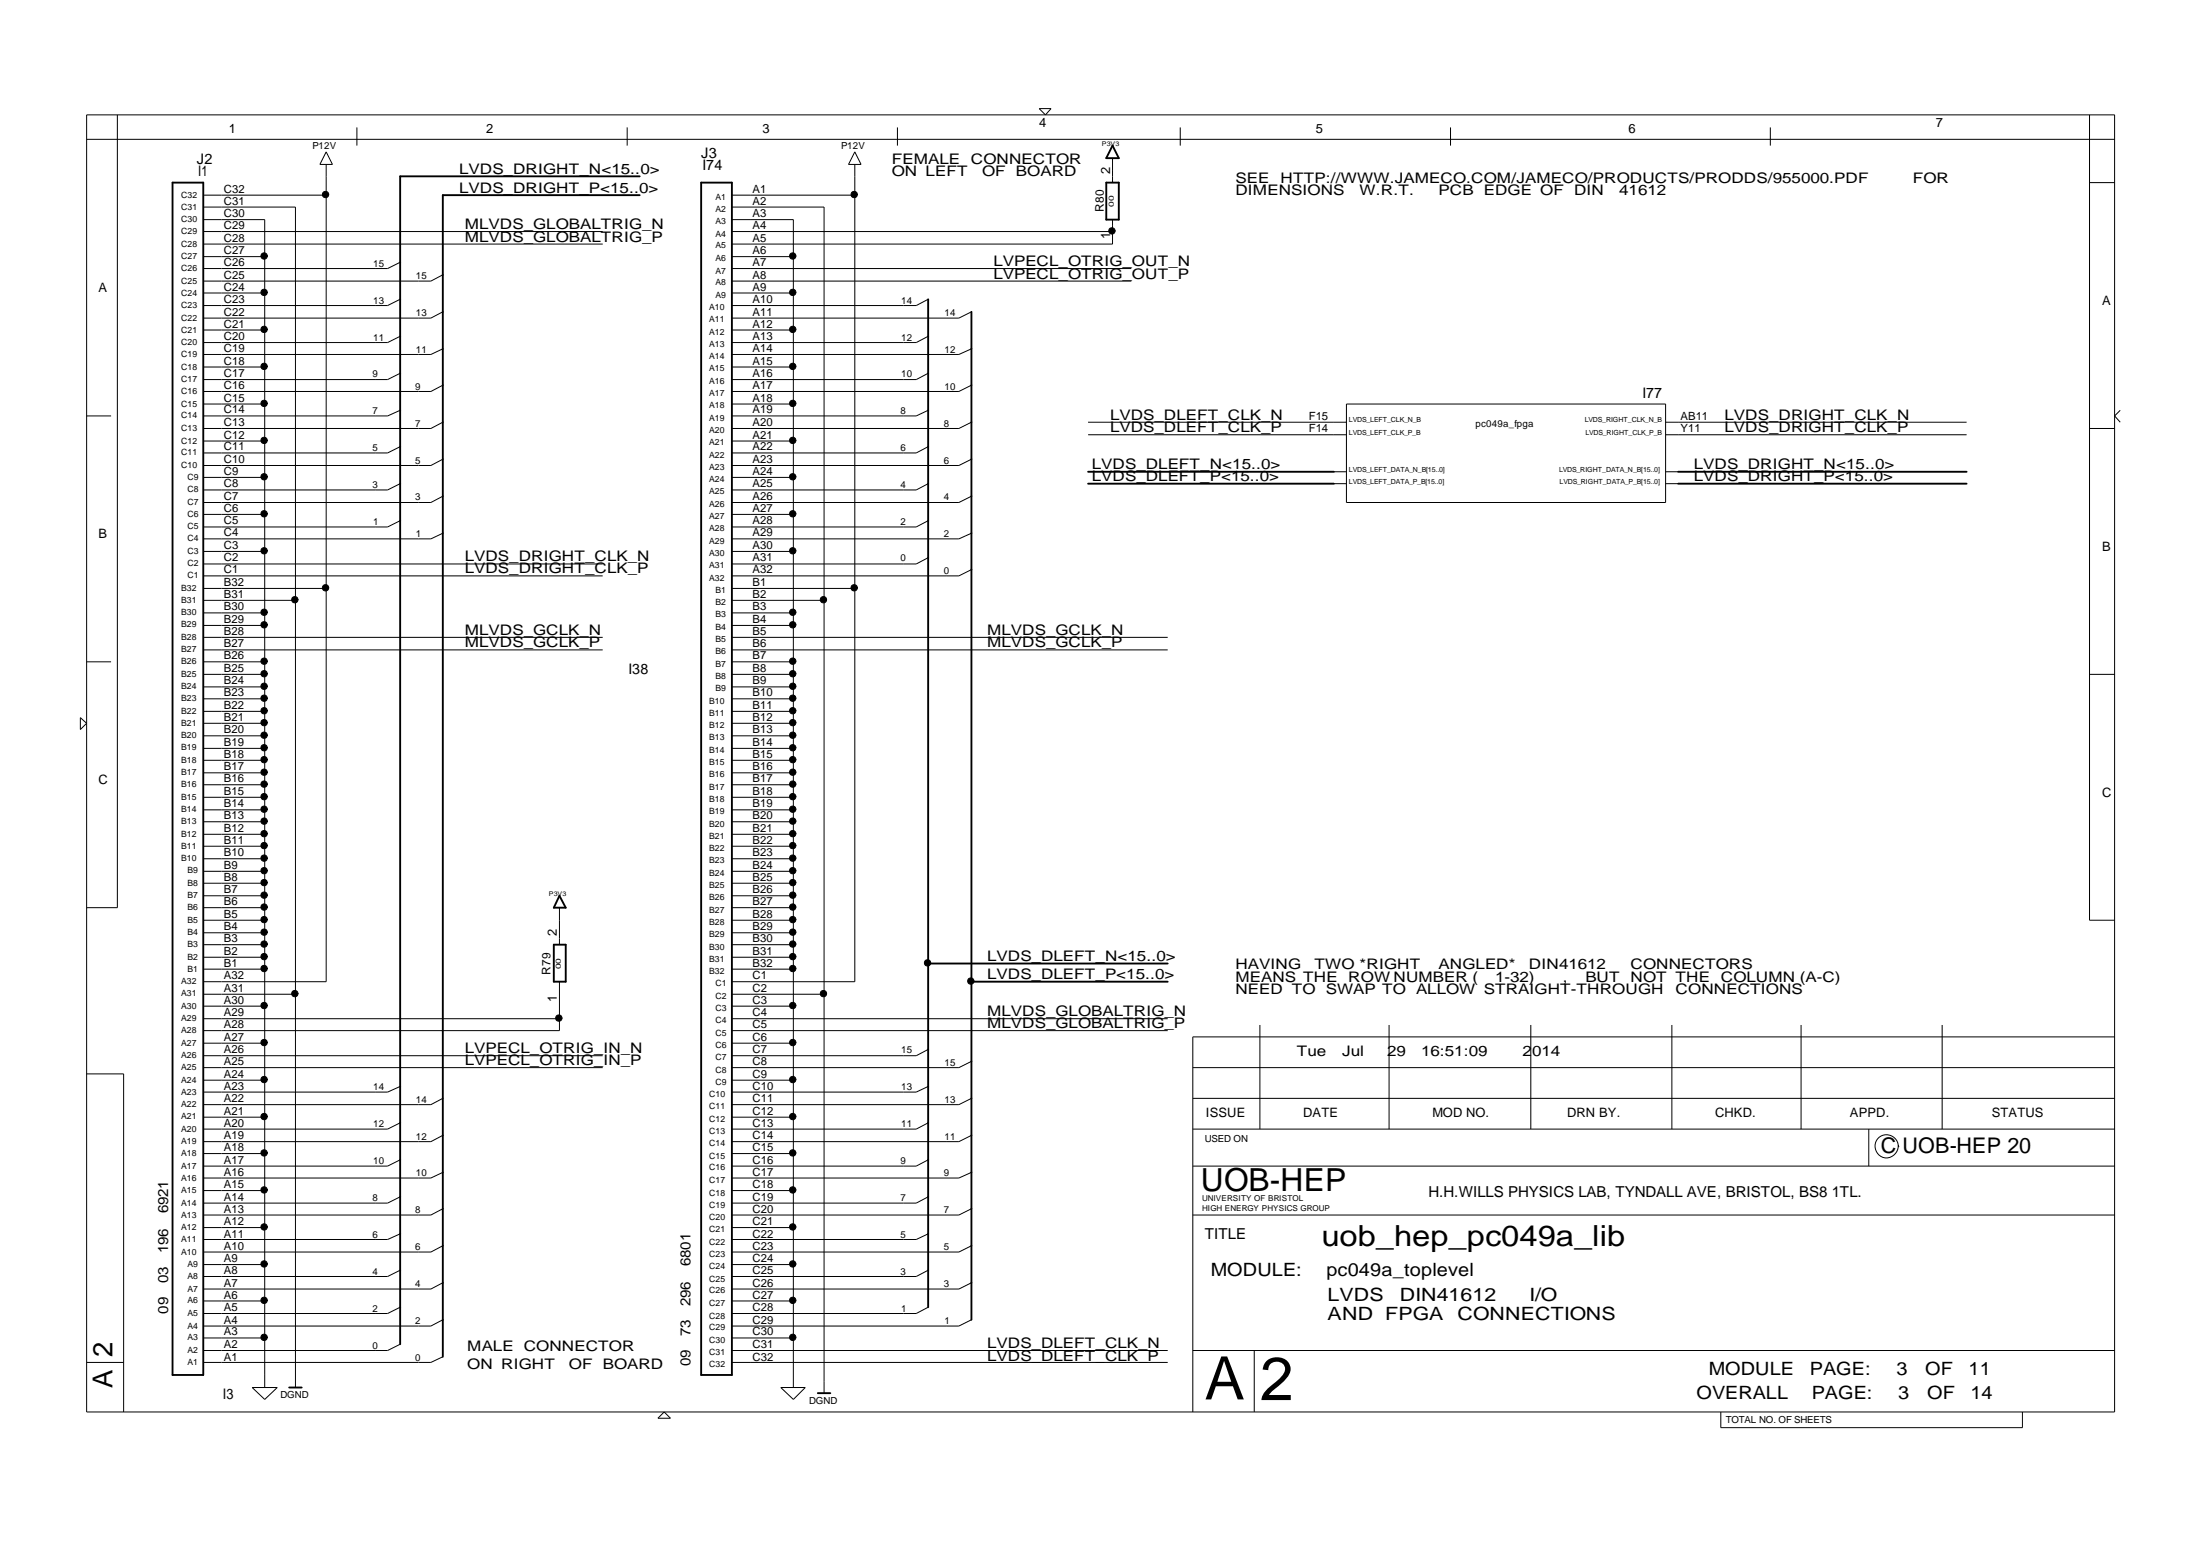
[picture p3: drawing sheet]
<svg xmlns="http://www.w3.org/2000/svg" width="297mm" height="210mm" viewBox="0 0 297 210" stroke-linecap="round" stroke-linejoin="round" font-family="sans-serif">
<g fill="none" stroke="#000" stroke-width=".14">
<path d="M11.7 15.5h273.8v175.1h-273.8zM11.7 18.8h273.8M15.8 15.5v107h-4.1M48.2 17.2v2.5M84.7 17.2v2.5M121.2 17.2v2.5M140.3 14.7h1.6l-.7 .8zM159.4 17.2v2.5M195.8 17.2v2.5M239 17.2v2.5M282.1 15.5v108.7h3.4M27.4 32.9h54"/>
<path d="M27.4 34.6h8.3M27.4 39.6h8.3M27.4 26.3h16.6M27.4 28h12.5v159.3M27.4 29.6h8.3v157.7M27.4 31.3h54M44 22.2v110.3h-16.6M44 20.5l.9 1.7h-1.7zM54 35.4l-1.7 .8h-24.9M59.8 37.1l-1.6 .8h-30.8M98.8 34.6h8.3M98.8 36.2h54"/>
<path d="M98.8 37.9h54M98.8 39.6h8.3M98.8 26.3h16.6M98.8 28h12.5v160.1M98.8 29.6h8.3v157.7M98.8 31.3h51.4M115.4 22.2v110.3h-16.6M115.4 20.5l.9 1.7h-1.7zM150.2 29.6v3.3h-51.4M150.2 21.3v3.4M282.1 24.7h3.4M11.7 56.1h3.3"/>
<path d="M27.4 59.5h8.3M27.4 54.5h8.3M27.4 44.5h8.3M27.4 49.5h8.3M54 55.4l-1.7 .7h-24.9M54 50.4l-1.7 .8h-24.9M54 45.4l-1.7 .8h-24.9M54 40.4l-1.7 .8h-24.9M59.8 57l-1.6 .8h-30.8M59.8 52l-1.6 .8h-30.8M59.8 42.1l-1.6 .8h-30.8M59.8 47.1l-1.6 .7h-30.8"/>
<path d="M98.8 59.5h8.3M98.8 54.5h8.3M98.8 44.5h8.3M98.8 49.5h8.3M125.3 55.4l-1.6 .7h-24.9M125.3 50.4l-1.6 .8h-24.9M125.3 45.4l-1.6 .8h-24.9M125.3 40.4l-1.6 .8h-24.9M131.2 57l-1.7 .8h-30.7M131.2 52l-1.7 .8h-30.7M131.2 42.1l-1.7 .8h-30.7M131.2 47.1l-1.7 .7h-30.7"/>
<path d="M146.9 57h34.9M146.9 58.7h34.9M181.8 54.5h43.1v13.3h-43.1zM224.9 57h40.6M224.9 58.7h40.6M282.1 57.8h3.4M286.3 55.4l-.8 .7 .8 .9M27.4 79.4h16.6M27.4 77.7h54M27.4 76.1h54M27.4 74.4h8.3M27.4 69.4h8.3"/>
<path d="M27.4 64.4h8.3M54 70.3l-1.7 .8h-24.9M54 65.3l-1.7 .8h-24.9M54 60.3l-1.7 .8h-24.9M59.8 72l-1.6 .7h-30.8M59.8 67l-1.6 .8h-30.8M59.8 62l-1.6 .8h-30.8M98.8 79.4h16.6M98.8 74.4h8.3M98.8 69.4h8.3M98.8 64.4h8.3M125.3 75.3l-1.6 .8h-24.9"/>
<path d="M125.3 70.3l-1.6 .8h-24.9M125.3 65.3l-1.6 .8h-24.9M125.3 60.3l-1.6 .8h-24.9M131.2 76.9l-1.7 .8h-30.7M131.2 72l-1.7 .7h-30.7M131.2 67l-1.7 .8h-30.7M131.2 62l-1.7 .8h-30.7M180.1 63.7h1.7M180.1 65.3h1.7M224.9 63.7h1.7M224.9 65.3h1.7M10.8 96.9l.9 .7-.9 .9z"/>
<path d="M11.7 89.3h3.3M27.4 99.3h8.3M27.4 97.6h8.3M27.4 96h8.3M27.4 94.3h8.3M27.4 92.7h8.3M27.4 91h8.3M27.4 89.3h8.3M27.4 87.7h54M27.4 86h54M27.4 84.4h8.3M27.4 82.7h8.3"/>
<path d="M27.4 81h12.5M98.8 99.3h8.3M98.8 97.6h8.3M98.8 96h8.3M98.8 94.3h8.3M98.8 92.7h8.3M98.8 91h8.3M98.8 89.3h8.3M98.8 87.7h58.9M98.8 86h58.9M98.8 84.4h8.3M98.8 82.7h8.3"/>
<path d="M98.8 81h12.5M282.1 91h3.4M27.4 119.2h8.3M27.4 117.6h8.3M27.4 115.9h8.3M27.4 114.2h8.3M27.4 112.6h8.3M27.4 110.9h8.3M27.4 109.3h8.3M27.4 107.6h8.3M27.4 105.9h8.3M27.4 104.3h8.3"/>
<path d="M27.4 102.6h8.3M27.4 101h8.3M98.8 119.2h8.3M98.8 117.6h8.3M98.8 115.9h8.3M98.8 114.2h8.3M98.8 112.6h8.3M98.8 110.9h8.3M98.8 109.3h8.3M98.8 107.6h8.3M98.8 105.9h8.3M98.8 104.3h8.3"/>
<path d="M98.8 102.6h8.3M98.8 101h8.3M27.4 137.5h48.1M27.4 135.8h8.3M27.4 129.2h8.3M27.4 130.8h8.3M27.4 134.2h12.5M27.4 127.5h8.3M27.4 120.9h8.3M27.4 122.5h8.3M27.4 125.9h8.3M27.4 124.2h8.3"/>
<path d="M75.5 132.5v6.6h-48.1M75.5 122.5v5M98.8 139.1h58.9M98.8 137.5h58.9M98.8 135.8h8.3M98.8 129.2h8.3M98.8 130.8h8.3M98.8 134.2h12.5M98.8 127.5h8.3M98.8 120.9h8.3M98.8 122.5h8.3M98.8 125.9h8.3"/>
<path d="M98.8 124.2h8.3M170.1 138.4v14M187.5 138.4v14M206.7 138.4v14M225.7 138.4v14M243.2 138.4v14M262.2 138.4v14M285.5 140h-124.5v50.6M11.7 145h5v45.6M27.4 155.7h8.3M27.4 144.1h54M27.4 145.8h8.3"/>
<path d="M27.4 150.8h8.3M27.4 142.5h54M27.4 140.8h8.3M54 156.6l-1.7 .8h-24.9M54 151.6l-1.7 .8h-24.9M54 146.7l-1.7 .7h-24.9M59.8 158.3l-1.6 .7h-30.8M59.8 153.3l-1.6 .8h-30.8M59.8 148.3l-1.6 .8h-30.8M98.8 155.7h8.3M98.8 145.8h8.3M98.8 150.8h8.3"/>
<path d="M98.8 140.8h8.3M125.3 156.6l-1.6 .8h-24.9M125.3 151.6l-1.6 .8h-24.9M125.3 146.7l-1.6 .7h-24.9M125.3 141.7l-1.6 .8h-24.9M131.2 158.3l-1.7 .7h-30.7M131.2 153.3l-1.7 .8h-30.7M131.2 143.3l-1.7 .8h-30.7M131.2 148.3l-1.7 .8h-30.7M161 157.4h124.5M161 152.4h124.5M161 144.1h124.5"/>
<path d="M161 148.3h124.5M252.3 152.4v5M256.3 154.7a1.56 1.56 0 0 1-2.2 1.5 1.56 1.56 0 0 1-.4-2.6 1.56 1.56 0 0 1 2.5 .6l.2 .6M27.4 170.7h8.3M27.4 175.6h8.3M27.4 160.7h8.3M27.4 165.7h8.3M54 176.5l-1.7 .8h-24.9M54 171.5l-1.7 .8h-24.9M54 166.6l-1.7 .7h-24.9M54 161.6l-1.7 .8h-24.9M59.8 178.2l-1.6 .8h-30.8"/>
<path d="M59.8 168.2l-1.6 .8h-30.8M59.8 173.2l-1.6 .8h-30.8M59.8 163.2l-1.6 .8h-30.8M98.8 170.7h8.3M98.8 175.6h8.3M98.8 160.7h8.3M98.8 165.7h8.3M125.3 176.5l-1.6 .8h-24.9M125.3 171.5l-1.6 .8h-24.9M125.3 166.6l-1.6 .7h-24.9M125.3 161.6l-1.6 .8h-24.9M131.2 178.2l-1.7 .8h-30.7"/>
<path d="M131.2 168.2l-1.7 .8h-30.7M131.2 173.2l-1.7 .8h-30.7M131.2 163.2l-1.7 .8h-30.7M161 164h124.5M11.7 183.9h5M27.4 180.6h8.3M34 187.3h3.4l-1.7 1.6zM54 181.5l-1.7 .8h-24.9M59.8 183.1l-1.6 .8h-30.8M88.8 191.4l.9-.8 .8 .8zM98.8 183.9h58.9M98.8 182.3h58.9"/>
<path d="M98.8 180.6h8.3M105.4 187.3h3.3l-1.6 1.6zM161 182.3h124.5M169.3 182.3v8.3M232.3 190.6v2.1h40.8v-2.1"/>
<circle cx="35.7" cy="39.5" r=".43"/>
<circle cx="35.7" cy="34.6" r=".43"/>
<circle cx="43.9" cy="26.3" r=".43"/>
<circle cx="107" cy="39.5" r=".43"/>
<circle cx="107" cy="34.6" r=".43"/>
<circle cx="115.3" cy="26.3" r=".43"/>
<circle cx="150.1" cy="31.2" r=".43"/>
<circle cx="35.7" cy="54.5" r=".43"/>
<circle cx="35.7" cy="49.5" r=".43"/>
<circle cx="35.7" cy="44.5" r=".43"/>
<circle cx="35.7" cy="59.4" r=".43"/>
<circle cx="107" cy="54.5" r=".43"/>
<circle cx="107" cy="44.5" r=".43"/>
<circle cx="107" cy="49.5" r=".43"/>
<circle cx="107" cy="59.4" r=".43"/>
<circle cx="35.7" cy="64.4" r=".43"/>
<circle cx="35.7" cy="69.4" r=".43"/>
<circle cx="35.7" cy="74.3" r=".43"/>
<circle cx="43.9" cy="79.3" r=".43"/>
<circle cx="107" cy="64.4" r=".43"/>
<circle cx="107" cy="69.4" r=".43"/>
<circle cx="107" cy="74.3" r=".43"/>
<circle cx="115.3" cy="79.3" r=".43"/>
<circle cx="35.7" cy="99.2" r=".43"/>
<circle cx="35.7" cy="97.5" r=".43"/>
<circle cx="35.7" cy="92.6" r=".43"/>
<circle cx="35.7" cy="94.2" r=".43"/>
<circle cx="35.7" cy="95.9" r=".43"/>
<circle cx="35.7" cy="82.6" r=".43"/>
<circle cx="35.7" cy="89.3" r=".43"/>
<circle cx="35.7" cy="90.9" r=".43"/>
<circle cx="35.7" cy="84.3" r=".43"/>
<circle cx="39.8" cy="81" r=".43"/>
<circle cx="107" cy="99.2" r=".43"/>
<circle cx="107" cy="97.5" r=".43"/>
<circle cx="107" cy="92.6" r=".43"/>
<circle cx="107" cy="89.3" r=".43"/>
<circle cx="107" cy="94.2" r=".43"/>
<circle cx="107" cy="84.3" r=".43"/>
<circle cx="107" cy="82.6" r=".43"/>
<circle cx="107" cy="95.9" r=".43"/>
<circle cx="107" cy="90.9" r=".43"/>
<circle cx="111.2" cy="81" r=".43"/>
<circle cx="35.7" cy="100.9" r=".43"/>
<circle cx="35.7" cy="109.2" r=".43"/>
<circle cx="35.7" cy="119.1" r=".43"/>
<circle cx="35.7" cy="107.5" r=".43"/>
<circle cx="35.7" cy="105.8" r=".43"/>
<circle cx="35.7" cy="110.8" r=".43"/>
<circle cx="35.7" cy="104.2" r=".43"/>
<circle cx="35.7" cy="115.8" r=".43"/>
<circle cx="35.7" cy="117.5" r=".43"/>
<circle cx="35.7" cy="102.5" r=".43"/>
<circle cx="35.7" cy="112.5" r=".43"/>
<circle cx="35.7" cy="114.1" r=".43"/>
<circle cx="107" cy="100.9" r=".43"/>
<circle cx="107" cy="105.8" r=".43"/>
<circle cx="107" cy="109.2" r=".43"/>
<circle cx="107" cy="119.1" r=".43"/>
<circle cx="107" cy="107.5" r=".43"/>
<circle cx="107" cy="114.1" r=".43"/>
<circle cx="107" cy="117.5" r=".43"/>
<circle cx="107" cy="102.5" r=".43"/>
<circle cx="107" cy="112.5" r=".43"/>
<circle cx="107" cy="115.8" r=".43"/>
<circle cx="107" cy="104.2" r=".43"/>
<circle cx="107" cy="110.8" r=".43"/>
<circle cx="35.7" cy="120.8" r=".43"/>
<circle cx="35.7" cy="127.4" r=".43"/>
<circle cx="35.7" cy="129.1" r=".43"/>
<circle cx="35.7" cy="122.4" r=".43"/>
<circle cx="35.7" cy="124.1" r=".43"/>
<circle cx="35.7" cy="125.8" r=".43"/>
<circle cx="35.7" cy="130.7" r=".43"/>
<circle cx="35.7" cy="135.7" r=".43"/>
<circle cx="39.8" cy="134.1" r=".43"/>
<circle cx="75.4" cy="137.4" r=".43"/>
<circle cx="107" cy="120.8" r=".43"/>
<circle cx="107" cy="129.1" r=".43"/>
<circle cx="107" cy="127.4" r=".43"/>
<circle cx="107" cy="124.1" r=".43"/>
<circle cx="107" cy="122.4" r=".43"/>
<circle cx="107" cy="125.8" r=".43"/>
<circle cx="107" cy="130.7" r=".43"/>
<circle cx="107" cy="135.7" r=".43"/>
<circle cx="111.2" cy="134.1" r=".43"/>
<circle cx="125.2" cy="130" r=".43"/>
<circle cx="131.1" cy="132.4" r=".43"/>
<circle cx="35.7" cy="145.7" r=".43"/>
<circle cx="35.7" cy="140.7" r=".43"/>
<circle cx="35.7" cy="155.6" r=".43"/>
<circle cx="35.7" cy="150.7" r=".43"/>
<circle cx="107" cy="145.7" r=".43"/>
<circle cx="107" cy="140.7" r=".43"/>
<circle cx="107" cy="155.6" r=".43"/>
<circle cx="107" cy="150.7" r=".43"/>
<circle cx="35.7" cy="165.6" r=".43"/>
<circle cx="35.7" cy="160.6" r=".43"/>
<circle cx="35.7" cy="170.6" r=".43"/>
<circle cx="35.7" cy="175.5" r=".43"/>
<circle cx="107" cy="165.6" r=".43"/>
<circle cx="107" cy="175.5" r=".43"/>
<circle cx="107" cy="170.6" r=".43"/>
<circle cx="107" cy="160.6" r=".43"/>
<circle cx="35.7" cy="180.5" r=".43"/>
<circle cx="107" cy="180.5" r=".43"/>
</g>
<g fill="none" stroke="#000" stroke-width=".25">
<path d="M150.2 19.7l.9 1.6h-1.7zM23.3 24.7h4.1v160.9h-4.1zM86.4 23.8h-32.4v157.7M86.4 26.3h-26.6v156.8M94.7 24.7h4.1v160.9h-4.1zM149.4 24.7h1.7v4.9h-1.7zM125.3 40.4v136.1M131.2 42.1v136.1M146.9 63.7h33.2M146.9 65.3h33.2M226.6 63.7h38.9M226.6 65.3h38.9"/>
<path d="M74.8 127.5h1.6v5h-1.6zM75.5 120.9l.9 1.6h-1.6zM125.3 130.1h32.4M131.2 132.5h26.5M39 187.3h1.7M110.4 188.1h1.7"/>
</g>
<g fill="#000">
<circle cx="35.7" cy="39.5" r=".43"/>
<circle cx="35.7" cy="34.6" r=".43"/>
<circle cx="43.9" cy="26.3" r=".43"/>
<circle cx="107" cy="39.5" r=".43"/>
<circle cx="107" cy="34.6" r=".43"/>
<circle cx="115.3" cy="26.3" r=".43"/>
<circle cx="150.1" cy="31.2" r=".43"/>
<circle cx="35.7" cy="54.5" r=".43"/>
<circle cx="35.7" cy="49.5" r=".43"/>
<circle cx="35.7" cy="44.5" r=".43"/>
<circle cx="35.7" cy="59.4" r=".43"/>
<circle cx="107" cy="54.5" r=".43"/>
<circle cx="107" cy="44.5" r=".43"/>
<circle cx="107" cy="49.5" r=".43"/>
<circle cx="107" cy="59.4" r=".43"/>
<circle cx="35.7" cy="64.4" r=".43"/>
<circle cx="35.7" cy="69.4" r=".43"/>
<circle cx="35.7" cy="74.3" r=".43"/>
<circle cx="43.9" cy="79.3" r=".43"/>
<circle cx="107" cy="64.4" r=".43"/>
<circle cx="107" cy="69.4" r=".43"/>
<circle cx="107" cy="74.3" r=".43"/>
<circle cx="115.3" cy="79.3" r=".43"/>
<circle cx="35.7" cy="99.2" r=".43"/>
<circle cx="35.7" cy="97.5" r=".43"/>
<circle cx="35.7" cy="92.6" r=".43"/>
<circle cx="35.7" cy="94.2" r=".43"/>
<circle cx="35.7" cy="95.9" r=".43"/>
<circle cx="35.7" cy="82.6" r=".43"/>
<circle cx="35.7" cy="89.3" r=".43"/>
<circle cx="35.7" cy="90.9" r=".43"/>
<circle cx="35.7" cy="84.3" r=".43"/>
<circle cx="39.8" cy="81" r=".43"/>
<circle cx="107" cy="99.2" r=".43"/>
<circle cx="107" cy="97.5" r=".43"/>
<circle cx="107" cy="92.6" r=".43"/>
<circle cx="107" cy="89.3" r=".43"/>
<circle cx="107" cy="94.2" r=".43"/>
<circle cx="107" cy="84.3" r=".43"/>
<circle cx="107" cy="82.6" r=".43"/>
<circle cx="107" cy="95.9" r=".43"/>
<circle cx="107" cy="90.9" r=".43"/>
<circle cx="111.2" cy="81" r=".43"/>
<circle cx="35.7" cy="100.9" r=".43"/>
<circle cx="35.7" cy="109.2" r=".43"/>
<circle cx="35.7" cy="119.1" r=".43"/>
<circle cx="35.7" cy="107.5" r=".43"/>
<circle cx="35.7" cy="105.8" r=".43"/>
<circle cx="35.7" cy="110.8" r=".43"/>
<circle cx="35.7" cy="104.2" r=".43"/>
<circle cx="35.7" cy="115.8" r=".43"/>
<circle cx="35.7" cy="117.5" r=".43"/>
<circle cx="35.7" cy="102.5" r=".43"/>
<circle cx="35.7" cy="112.5" r=".43"/>
<circle cx="35.7" cy="114.1" r=".43"/>
<circle cx="107" cy="100.9" r=".43"/>
<circle cx="107" cy="105.8" r=".43"/>
<circle cx="107" cy="109.2" r=".43"/>
<circle cx="107" cy="119.1" r=".43"/>
<circle cx="107" cy="107.5" r=".43"/>
<circle cx="107" cy="114.1" r=".43"/>
<circle cx="107" cy="117.5" r=".43"/>
<circle cx="107" cy="102.5" r=".43"/>
<circle cx="107" cy="112.5" r=".43"/>
<circle cx="107" cy="115.8" r=".43"/>
<circle cx="107" cy="104.2" r=".43"/>
<circle cx="107" cy="110.8" r=".43"/>
<circle cx="35.7" cy="120.8" r=".43"/>
<circle cx="35.7" cy="127.4" r=".43"/>
<circle cx="35.7" cy="129.1" r=".43"/>
<circle cx="35.7" cy="122.4" r=".43"/>
<circle cx="35.7" cy="124.1" r=".43"/>
<circle cx="35.7" cy="125.8" r=".43"/>
<circle cx="35.7" cy="130.7" r=".43"/>
<circle cx="35.7" cy="135.7" r=".43"/>
<circle cx="39.8" cy="134.1" r=".43"/>
<circle cx="75.4" cy="137.4" r=".43"/>
<circle cx="107" cy="120.8" r=".43"/>
<circle cx="107" cy="129.1" r=".43"/>
<circle cx="107" cy="127.4" r=".43"/>
<circle cx="107" cy="124.1" r=".43"/>
<circle cx="107" cy="122.4" r=".43"/>
<circle cx="107" cy="125.8" r=".43"/>
<circle cx="107" cy="130.7" r=".43"/>
<circle cx="107" cy="135.7" r=".43"/>
<circle cx="111.2" cy="134.1" r=".43"/>
<circle cx="125.2" cy="130" r=".43"/>
<circle cx="131.1" cy="132.4" r=".43"/>
<circle cx="35.7" cy="145.7" r=".43"/>
<circle cx="35.7" cy="140.7" r=".43"/>
<circle cx="35.7" cy="155.6" r=".43"/>
<circle cx="35.7" cy="150.7" r=".43"/>
<circle cx="107" cy="145.7" r=".43"/>
<circle cx="107" cy="140.7" r=".43"/>
<circle cx="107" cy="155.6" r=".43"/>
<circle cx="107" cy="150.7" r=".43"/>
<circle cx="35.7" cy="165.6" r=".43"/>
<circle cx="35.7" cy="160.6" r=".43"/>
<circle cx="35.7" cy="170.6" r=".43"/>
<circle cx="35.7" cy="175.5" r=".43"/>
<circle cx="107" cy="165.6" r=".43"/>
<circle cx="107" cy="175.5" r=".43"/>
<circle cx="107" cy="170.6" r=".43"/>
<circle cx="107" cy="160.6" r=".43"/>
<circle cx="35.7" cy="180.5" r=".43"/>
<circle cx="107" cy="180.5" r=".43"/>
</g>
<text font-size="8.2" x="170.1" y="189">2</text>
<text font-size="8.1" x="162.7" y="188.9">A</text>
<text font-size="4.3" x="162.1" y="160.7">UOB-HEP</text>
<text font-size="3.9" x="178.4" y="168.2">uob_hep_pc049a_lib</text>
<g font-size="3.7">
<text x="15.2" y="183.1" transform="rotate(-90 15.2 183.1)">2</text>
<text x="15.2" y="187.3" transform="rotate(-90 15.2 187.3)">A</text>
</g>
<text font-size="2.9" x="253.9" y="155.6">C UOB-HEP 20</text>
<g font-size="2.5">
<text x="163.5" y="172.3">MODULE:</text>
<text x="179.1" y="172.3">pc049a_toplevel</text>
<text x="179.3" y="178.2">AND FPGA</text>
<text x="179.3" y="175.6">LVDS</text>
<text x="189" y="175.6">DIN41612</text>
<text x="196.8" y="178.2">CONNECTIONS</text>
<text x="206.5" y="175.6">I/O</text>
<text x="230.7" y="185.6">MODULE</text>
<text x="244.4" y="185.6">PAGE:</text>
<text x="256" y="185.6">3</text>
<text x="259.9" y="185.6">OF</text>
<text x="265.8" y="185.6">11</text>
<text x="229" y="188.9">OVERALL</text>
<text x="244.6" y="188.9">PAGE:</text>
<text x="256.3" y="188.9">3</text>
<text x="260.2" y="188.9">OF</text>
<text x="266" y="188.9">14</text>
</g>
<g font-size="2">
<text x="26.6" y="22.2">J2</text>
<text x="26.8" y="23.8">I1</text>
<text x="62" y="23.5">LVDS_DRIGHT_N&lt;15..0&gt;</text>
<text x="94.7" y="21.3">J3</text>
<text x="94.8" y="23">I74</text>
<text x="120.4" y="22.2">FEMALE</text>
<text x="120.4" y="23.8">ON LEFT</text>
<text x="131.1" y="22.2">CONNECTOR</text>
<text x="132.6" y="23.8">OF</text>
<text x="137.2" y="23.8">BOARD</text>
<text x="62" y="26">LVDS_DRIGHT_P&lt;15..0&gt;</text>
<text x="166.8" y="26.3">DIMENSIONS</text>
<text x="166.8" y="24.7">SEE</text>
<text x="172.9" y="24.7">HTTP://WWW.JAMECO.COM/JAMECO/PRODUCTS/PRODDS/955000.PDF</text>
<text x="183.6" y="26.3">W.R.T.</text>
<text x="194.2" y="26.3">PCB EDGE OF</text>
<text x="212.5" y="26.3">DIN</text>
<text x="218.6" y="26.3">41612</text>
<text x="258.2" y="24.7">FOR</text>
<text x="62.8" y="32.6">MLVDS_GLOBALTRIG_P</text>
<text x="62.8" y="30.9">MLVDS_GLOBALTRIG_N</text>
<text x="134.1" y="35.9">LVPECL_OTRIG_OUT_N</text>
<text x="134.1" y="37.6">LVPECL_OTRIG_OUT_P</text>
<text x="221.8" y="53.7">I77</text>
<text x="149.9" y="58.3">LVDS_DLEFT_CLK_P</text>
<text x="149.9" y="56.7">LVDS_DLEFT_CLK_N</text>
<text x="232.8" y="58.3">LVDS_DRIGHT_CLK_P</text>
<text x="232.8" y="56.7">LVDS_DRIGHT_CLK_N</text>
<text x="147.4" y="65">LVDS_DLEFT_P&lt;15..0&gt;</text>
<text x="147.4" y="63.3">LVDS_DLEFT_N&lt;15..0&gt;</text>
<text x="228.7" y="65">LVDS_DRIGHT_P&lt;15..0&gt;</text>
<text x="228.7" y="63.3">LVDS_DRIGHT_N&lt;15..0&gt;</text>
<text x="62.8" y="77.4">LVDS_DRIGHT_CLK_P</text>
<text x="62.8" y="75.8">LVDS_DRIGHT_CLK_N</text>
<text x="62.8" y="85.7">MLVDS_GCLK_N</text>
<text x="62.8" y="87.4">MLVDS_GCLK_P</text>
<text x="133.3" y="85.7">MLVDS_GCLK_N</text>
<text x="133.3" y="87.4">MLVDS_GCLK_P</text>
<text x="84.8" y="91">I38</text>
<text x="133.3" y="129.7">LVDS_DLEFT_N&lt;15..0&gt;</text>
<text x="166.8" y="130.8">HAVING</text>
<text x="177.5" y="130.8">TWO *RIGHT</text>
<text x="194.2" y="130.8">ANGLED*</text>
<text x="206.4" y="130.8">DIN41612</text>
<text x="220.1" y="130.8">CONNECTORS</text>
<text x="133.3" y="132.2">LVDS_DLEFT_P&lt;15..0&gt;</text>
<text x="133.3" y="137.2">MLVDS_GLOBALTRIG_N</text>
<text x="166.8" y="134.2">NEED TO SWAP TO ALLOW STRAIGHT-THROUGH</text>
<text x="166.8" y="132.5">MEANS THE</text>
<text x="182" y="132.5">ROW NUMBER (</text>
<text x="201.9" y="132.5">1-32)</text>
<text x="211" y="132.5">,</text>
<text x="214" y="132.5">BUT</text>
<text x="220.1" y="132.5">NOT THE</text>
<text x="226.2" y="134.2">CONNECTIONS</text>
<text x="232.3" y="132.5">COLUMN (A-C)</text>
<text x="62.8" y="143.8">LVPECL_OTRIG_IN_P</text>
<text x="62.8" y="142.2">LVPECL_OTRIG_IN_N</text>
<text x="133.3" y="138.8">MLVDS_GLOBALTRIG_P</text>
<text x="175.1" y="142.5">Tue</text>
<text x="181.2" y="142.5">Jul</text>
<text x="187.3" y="142.5">29</text>
<text x="191.9" y="142.5">16:51:09</text>
<text x="205.6" y="142.5">2014</text>
<text x="192.9" y="161.6">H.H.WILLS PHYSICS LAB, TYNDALL AVE, BRISTOL, BS8 1TL.</text>
<text x="162.7" y="167.3">TITLE</text>
<text x="63.1" y="184.8">ON RIGHT</text>
<text x="63.1" y="182.3">MALE CONNECTOR</text>
<text x="76.8" y="184.8">OF</text>
<text x="81.4" y="184.8">BOARD</text>
<text x="133.3" y="183.7">LVDS_DLEFT_CLK_P</text>
<text x="133.3" y="182">LVDS_DLEFT_CLK_N</text>
<text x="30.1" y="188.9">I3</text>
</g>
<g font-size="1.9">
<text x="22.7" y="163.8" transform="rotate(-90 22.7 163.8)">6921</text>
<text x="22.7" y="173.2" transform="rotate(-90 22.7 173.2)">03</text>
<text x="22.7" y="169.2" transform="rotate(-90 22.7 169.2)">196</text>
<text x="93.2" y="170.9" transform="rotate(-90 93.2 170.9)">6801</text>
<text x="22.7" y="177.3" transform="rotate(-90 22.7 177.3)">09</text>
<text x="93.2" y="176.3" transform="rotate(-90 93.2 176.3)">296</text>
<text x="93.2" y="184.4" transform="rotate(-90 93.2 184.4)">09</text>
<text x="93.2" y="180.4" transform="rotate(-90 93.2 180.4)">73</text>
</g>
<g font-size="1.7">
<text x="30.9" y="18">1</text>
<text x="65.6" y="18">2</text>
<text x="103" y="18">3</text>
<text x="140.3" y="17.1">4</text>
<text x="177.6" y="18">5</text>
<text x="219.9" y="18">6</text>
<text x="261.4" y="17.1">7</text>
<text x="149.9" y="23.5" transform="rotate(-90 149.9 23.5)">2</text>
<text x="149.9" y="32.3" transform="rotate(-90 149.9 32.3)">1</text>
<text x="13.3" y="39.5">A</text>
<text x="283.8" y="41.2">A</text>
<text x="13.3" y="72.7">B</text>
<text x="283.8" y="74.3">B</text>
<text x="13.3" y="105.8">C</text>
<text x="283.8" y="107.5">C</text>
<text x="75.2" y="126.3" transform="rotate(-90 75.2 126.3)">2</text>
<text x="75.2" y="135.2" transform="rotate(-90 75.2 135.2)">1</text>
<text x="162.8" y="150.7">ISSUE</text>
<text x="175.9" y="150.7">DATE</text>
<text x="193.4" y="150.7">MOD NO.</text>
<text x="211.6" y="150.7">DRN BY.</text>
<text x="231.6" y="150.7">CHKD.</text>
<text x="249.8" y="150.7">APPD.</text>
<text x="268.9" y="150.7">STATUS</text>
</g>
<g font-size="1.6">
<text x="149" y="28.6" transform="rotate(-90 149 28.6)">R80</text>
<text x="74.3" y="131.6" transform="rotate(-90 74.3 131.6)">R79</text>
</g>
<g font-size="1.5">
<text x="30.2" y="26">C32</text>
<text x="30.2" y="27.6">C31</text>
<text x="30.2" y="29.3">C30</text>
<text x="101.6" y="29.3">A3</text>
<text x="101.6" y="27.6">A2</text>
<text x="101.6" y="26">A1</text>
<text x="30.2" y="30.9">C29</text>
<text x="30.2" y="32.6">C28</text>
<text x="30.2" y="34.3">C27</text>
<text x="30.2" y="35.9">C26</text>
<text x="101.6" y="35.9">A7</text>
<text x="101.6" y="34.3">A6</text>
<text x="101.6" y="32.6">A5</text>
<text x="101.6" y="30.9">A4</text>
<text x="30.2" y="37.6">C25</text>
<text x="30.2" y="39.2">C24</text>
<text x="30.2" y="40.9">C23</text>
<text x="101.6" y="40.9">A10</text>
<text x="101.6" y="39.2">A9</text>
<text x="101.6" y="37.6">A8</text>
<text x="30.2" y="42.6">C22</text>
<text x="30.2" y="44.2">C21</text>
<text x="30.2" y="45.9">C20</text>
<text x="30.2" y="47.5">C19</text>
<text x="101.6" y="47.5">A14</text>
<text x="101.6" y="45.9">A13</text>
<text x="101.6" y="44.2">A12</text>
<text x="101.6" y="42.6">A11</text>
<text x="30.2" y="49.2">C18</text>
<text x="30.2" y="50.9">C17</text>
<text x="30.2" y="52.5">C16</text>
<text x="101.6" y="52.5">A17</text>
<text x="101.6" y="50.9">A16</text>
<text x="101.6" y="49.2">A15</text>
<text x="30.2" y="54.2">C15</text>
<text x="30.2" y="55.8">C14</text>
<text x="30.2" y="57.5">C13</text>
<text x="30.2" y="59.2">C12</text>
<text x="101.6" y="59.2">A21</text>
<text x="101.6" y="57.5">A20</text>
<text x="101.6" y="55.8">A19</text>
<text x="101.6" y="54.2">A18</text>
<text x="176.7" y="58.3">F14</text>
<text x="176.7" y="56.7">F15</text>
<text x="226.9" y="58.3">Y11</text>
<text x="226.9" y="56.7">AB11</text>
<text x="30.2" y="62.5">C10</text>
<text x="30.2" y="64.1">C9</text>
<text x="30.2" y="65.8">C8</text>
<text x="30.2" y="60.8">C11</text>
<text x="101.6" y="65.8">A25</text>
<text x="101.6" y="64.1">A24</text>
<text x="101.6" y="62.5">A23</text>
<text x="101.6" y="60.8">A22</text>
<text x="30.2" y="67.5">C7</text>
<text x="30.2" y="69.1">C6</text>
<text x="30.2" y="70.8">C5</text>
<text x="101.6" y="70.8">A28</text>
<text x="101.6" y="69.1">A27</text>
<text x="101.6" y="67.5">A26</text>
<text x="30.2" y="72.4">C4</text>
<text x="30.2" y="74.1">C3</text>
<text x="30.2" y="75.8">C2</text>
<text x="30.2" y="77.4">C1</text>
<text x="101.6" y="77.4">A32</text>
<text x="101.6" y="75.8">A31</text>
<text x="101.6" y="74.1">A30</text>
<text x="101.6" y="72.4">A29</text>
<text x="30.2" y="79.1">B32</text>
<text x="30.2" y="80.7">B31</text>
<text x="30.2" y="82.4">B30</text>
<text x="101.6" y="82.4">B3</text>
<text x="101.6" y="80.7">B2</text>
<text x="101.6" y="79.1">B1</text>
<text x="30.2" y="84.1">B29</text>
<text x="30.2" y="85.7">B28</text>
<text x="30.2" y="87.4">B27</text>
<text x="30.2" y="89">B26</text>
<text x="101.6" y="89">B7</text>
<text x="101.6" y="87.4">B6</text>
<text x="101.6" y="85.7">B5</text>
<text x="101.6" y="84.1">B4</text>
<text x="30.2" y="90.7">B25</text>
<text x="30.2" y="92.4">B24</text>
<text x="30.2" y="94">B23</text>
<text x="30.2" y="95.7">B22</text>
<text x="101.6" y="94">B10</text>
<text x="101.6" y="92.4">B9</text>
<text x="101.6" y="90.7">B8</text>
<text x="101.6" y="95.7">B11</text>
<text x="30.2" y="97.3">B21</text>
<text x="30.2" y="99">B20</text>
<text x="30.2" y="100.7">B19</text>
<text x="101.6" y="100.7">B14</text>
<text x="101.6" y="99">B13</text>
<text x="101.6" y="97.3">B12</text>
<text x="30.2" y="102.3">B18</text>
<text x="30.2" y="104">B17</text>
<text x="30.2" y="105.6">B16</text>
<text x="30.2" y="107.3">B15</text>
<text x="101.6" y="107.3">B18</text>
<text x="101.6" y="105.6">B17</text>
<text x="101.6" y="104">B16</text>
<text x="101.6" y="102.3">B15</text>
<text x="30.2" y="109">B14</text>
<text x="30.2" y="110.6">B13</text>
<text x="30.2" y="112.3">B12</text>
<text x="30.2" y="113.9">B11</text>
<text x="101.6" y="113.9">B22</text>
<text x="101.6" y="112.3">B21</text>
<text x="101.6" y="110.6">B20</text>
<text x="101.6" y="109">B19</text>
<text x="30.2" y="115.6">B10</text>
<text x="30.2" y="117.3">B9</text>
<text x="30.2" y="118.9">B8</text>
<text x="101.6" y="118.9">B25</text>
<text x="101.6" y="117.3">B24</text>
<text x="101.6" y="115.6">B23</text>
<text x="30.2" y="120.6">B7</text>
<text x="30.2" y="122.2">B6</text>
<text x="30.2" y="123.9">B5</text>
<text x="30.2" y="125.6">B4</text>
<text x="101.6" y="125.6">B29</text>
<text x="101.6" y="123.9">B28</text>
<text x="101.6" y="122.2">B27</text>
<text x="101.6" y="120.6">B26</text>
<text x="30.2" y="127.2">B3</text>
<text x="30.2" y="128.9">B2</text>
<text x="30.2" y="130.5">B1</text>
<text x="101.6" y="130.5">B32</text>
<text x="101.6" y="128.9">B31</text>
<text x="101.6" y="127.2">B30</text>
<text x="30.2" y="132.2">A32</text>
<text x="30.2" y="133.9">A31</text>
<text x="30.2" y="135.5">A30</text>
<text x="30.2" y="137.2">A29</text>
<text x="101.6" y="137.2">C4</text>
<text x="101.6" y="135.5">C3</text>
<text x="101.6" y="133.9">C2</text>
<text x="101.6" y="132.2">C1</text>
<text x="30.2" y="138.8">A28</text>
<text x="30.2" y="140.5">A27</text>
<text x="30.2" y="142.2">A26</text>
<text x="30.2" y="143.8">A25</text>
<text x="101.6" y="143.8">C8</text>
<text x="101.6" y="142.2">C7</text>
<text x="101.6" y="140.5">C6</text>
<text x="101.6" y="138.8">C5</text>
<text x="30.2" y="145.5">A24</text>
<text x="30.2" y="147.1">A23</text>
<text x="30.2" y="148.8">A22</text>
<text x="101.6" y="147.1">C10</text>
<text x="101.6" y="145.5">C9</text>
<text x="101.6" y="148.8">C11</text>
<text x="30.2" y="150.5">A21</text>
<text x="30.2" y="152.1">A20</text>
<text x="30.2" y="153.8">A19</text>
<text x="30.2" y="155.4">A18</text>
<text x="101.6" y="155.4">C15</text>
<text x="101.6" y="153.8">C14</text>
<text x="101.6" y="152.1">C13</text>
<text x="101.6" y="150.5">C12</text>
<text x="30.2" y="157.1">A17</text>
<text x="30.2" y="158.8">A16</text>
<text x="30.2" y="160.4">A15</text>
<text x="101.6" y="160.4">C18</text>
<text x="101.6" y="158.8">C17</text>
<text x="101.6" y="157.1">C16</text>
<text x="30.2" y="162.1">A14</text>
<text x="30.2" y="163.7">A13</text>
<text x="30.2" y="165.4">A12</text>
<text x="30.2" y="167.1">A11</text>
<text x="101.6" y="167.1">C22</text>
<text x="101.6" y="165.4">C21</text>
<text x="101.6" y="163.7">C20</text>
<text x="101.6" y="162.1">C19</text>
<text x="30.2" y="168.7">A10</text>
<text x="30.2" y="170.4">A9</text>
<text x="30.2" y="172">A8</text>
<text x="30.2" y="173.7">A7</text>
<text x="101.6" y="173.7">C26</text>
<text x="101.6" y="172">C25</text>
<text x="101.6" y="170.4">C24</text>
<text x="101.6" y="168.7">C23</text>
<text x="30.2" y="175.4">A6</text>
<text x="30.2" y="177">A5</text>
<text x="30.2" y="178.7">A4</text>
<text x="101.6" y="178.7">C29</text>
<text x="101.6" y="177">C28</text>
<text x="101.6" y="175.4">C27</text>
<text x="30.2" y="180.3">A3</text>
<text x="30.2" y="182">A2</text>
<text x="30.2" y="183.7">A1</text>
<text x="101.6" y="183.7">C32</text>
<text x="101.6" y="182">C31</text>
<text x="101.6" y="180.3">C30</text>
</g>
<g font-size="1.3">
<text x="42.2" y="20.2">P12V</text>
<text x="113.6" y="20.2">P12V</text>
<text x="50.4" y="36">15</text>
<text x="50.4" y="41">13</text>
<text x="56.1" y="37.7">15</text>
<text x="121.7" y="41">14</text>
<text x="50.4" y="46">11</text>
<text x="56.1" y="42.6">13</text>
<text x="56.1" y="47.6">11</text>
<text x="121.7" y="46">12</text>
<text x="127.5" y="47.6">12</text>
<text x="127.5" y="42.6">14</text>
<text x="50.3" y="50.9">9</text>
<text x="56.1" y="52.6">9</text>
<text x="121.7" y="50.9">10</text>
<text x="127.5" y="52.6">10</text>
<text x="50.3" y="55.9">7</text>
<text x="56.1" y="57.6">7</text>
<text x="121.6" y="55.9">8</text>
<text x="127.4" y="57.6">8</text>
<text x="199.2" y="57.6">pc049a_fpga</text>
<text x="50.3" y="60.9">5</text>
<text x="50.3" y="65.9">3</text>
<text x="56.1" y="62.6">5</text>
<text x="121.6" y="60.9">6</text>
<text x="121.6" y="65.9">4</text>
<text x="127.4" y="62.6">6</text>
<text x="50.4" y="70.9">1</text>
<text x="56.1" y="67.5">3</text>
<text x="121.6" y="70.9">2</text>
<text x="127.4" y="67.5">4</text>
<text x="56.1" y="72.5">1</text>
<text x="121.6" y="75.8">0</text>
<text x="127.4" y="72.5">2</text>
<text x="127.4" y="77.5">0</text>
<text x="121.7" y="142.2">15</text>
<text x="127.5" y="143.9">15</text>
<text x="50.4" y="147.2">14</text>
<text x="56.1" y="148.9">14</text>
<text x="121.7" y="147.2">13</text>
<text x="127.5" y="148.9">13</text>
<text x="50.4" y="152.2">12</text>
<text x="56.1" y="153.9">12</text>
<text x="121.7" y="152.2">11</text>
<text x="127.5" y="153.9">11</text>
<text x="162.7" y="154.1">USED ON</text>
<text x="50.4" y="157.2">10</text>
<text x="56.1" y="158.8">10</text>
<text x="121.6" y="157.2">9</text>
<text x="127.4" y="158.8">9</text>
<text x="50.3" y="167.1">6</text>
<text x="50.3" y="162.1">8</text>
<text x="56.1" y="163.8">8</text>
<text x="121.6" y="162.1">7</text>
<text x="121.6" y="167.1">5</text>
<text x="127.4" y="163.8">7</text>
<text x="50.3" y="172.1">4</text>
<text x="56.1" y="173.7">4</text>
<text x="56.1" y="168.8">6</text>
<text x="121.6" y="172.1">3</text>
<text x="127.4" y="173.7">3</text>
<text x="127.4" y="168.8">5</text>
<text x="50.3" y="177.1">2</text>
<text x="56.1" y="178.7">2</text>
<text x="121.7" y="177.1">1</text>
<text x="127.5" y="178.7">1</text>
<text x="50.3" y="182">0</text>
<text x="56.1" y="183.7">0</text>
<text x="37.9" y="188.7">DGND</text>
<text x="109.2" y="189.6">DGND</text>
<text x="233" y="192.1">TOTAL NO. OF SHEETS</text>
</g>
<g font-size="1.2">
<text x="24.5" y="26.7">C32</text>
<text x="24.5" y="28.3">C31</text>
<text x="24.5" y="30">C30</text>
<text x="96.6" y="26.9">A1</text>
<text x="96.6" y="28.6">A2</text>
<text x="24.5" y="31.6">C29</text>
<text x="24.5" y="33.3">C28</text>
<text x="24.5" y="35">C27</text>
<text x="96.6" y="30.2">A3</text>
<text x="96.6" y="31.9">A4</text>
<text x="96.6" y="33.5">A5</text>
<text x="96.6" y="35.2">A6</text>
<text x="24.5" y="36.6">C26</text>
<text x="24.5" y="38.3">C25</text>
<text x="24.5" y="39.9">C24</text>
<text x="24.5" y="41.6">C23</text>
<text x="95.8" y="41.8">A10</text>
<text x="96.6" y="36.9">A7</text>
<text x="96.6" y="38.5">A8</text>
<text x="96.6" y="40.2">A9</text>
<text x="24.5" y="43.3">C22</text>
<text x="24.5" y="44.9">C21</text>
<text x="24.5" y="46.6">C20</text>
<text x="95.8" y="46.8">A13</text>
<text x="95.8" y="45.2">A12</text>
<text x="95.8" y="43.5">A11</text>
<text x="24.5" y="48.2">C19</text>
<text x="24.5" y="49.9">C18</text>
<text x="24.5" y="51.6">C17</text>
<text x="24.5" y="53.2">C16</text>
<text x="95.8" y="53.5">A17</text>
<text x="95.8" y="51.8">A16</text>
<text x="95.8" y="50.1">A15</text>
<text x="95.8" y="48.5">A14</text>
<text x="24.5" y="54.9">C15</text>
<text x="24.5" y="56.5">C14</text>
<text x="24.5" y="58.2">C13</text>
<text x="24.5" y="59.9">C12</text>
<text x="95.8" y="58.4">A20</text>
<text x="95.8" y="56.8">A19</text>
<text x="95.8" y="55.1">A18</text>
<text x="24.5" y="61.5">C11</text>
<text x="24.5" y="63.2">C10</text>
<text x="25.3" y="64.8">C9</text>
<text x="95.8" y="65.1">A24</text>
<text x="95.8" y="63.4">A23</text>
<text x="95.8" y="61.8">A22</text>
<text x="95.8" y="60.1">A21</text>
<text x="25.3" y="71.5">C5</text>
<text x="25.3" y="69.8">C6</text>
<text x="25.3" y="68.2">C7</text>
<text x="25.3" y="66.5">C8</text>
<text x="95.8" y="71.7">A28</text>
<text x="95.8" y="70.1">A27</text>
<text x="95.8" y="68.4">A26</text>
<text x="95.8" y="66.7">A25</text>
<text x="25.3" y="76.4">C2</text>
<text x="25.3" y="74.8">C3</text>
<text x="25.3" y="73.1">C4</text>
<text x="95.8" y="76.7">A31</text>
<text x="95.8" y="75">A30</text>
<text x="95.8" y="73.4">A29</text>
<text x="24.5" y="79.8">B32</text>
<text x="24.5" y="81.4">B31</text>
<text x="24.5" y="83.1">B30</text>
<text x="25.3" y="78.1">C1</text>
<text x="95.8" y="78.4">A32</text>
<text x="96.6" y="80">B1</text>
<text x="96.6" y="81.7">B2</text>
<text x="96.6" y="83.3">B3</text>
<text x="24.5" y="84.7">B29</text>
<text x="24.5" y="86.4">B28</text>
<text x="24.5" y="88.1">B27</text>
<text x="24.5" y="89.7">B26</text>
<text x="96.6" y="85">B4</text>
<text x="96.6" y="86.7">B5</text>
<text x="96.6" y="88.3">B6</text>
<text x="24.5" y="91.4">B25</text>
<text x="24.5" y="93">B24</text>
<text x="24.5" y="94.7">B23</text>
<text x="95.8" y="95">B10</text>
<text x="96.6" y="90">B7</text>
<text x="96.6" y="91.6">B8</text>
<text x="96.6" y="93.3">B9</text>
<text x="24.5" y="96.4">B22</text>
<text x="24.5" y="98">B21</text>
<text x="24.5" y="99.7">B20</text>
<text x="24.5" y="101.3">B19</text>
<text x="95.8" y="101.6">B14</text>
<text x="95.8" y="99.9">B13</text>
<text x="95.8" y="98.3">B12</text>
<text x="95.8" y="96.6">B11</text>
<text x="24.5" y="103">B18</text>
<text x="24.5" y="104.7">B17</text>
<text x="24.5" y="106.3">B16</text>
<text x="24.5" y="108">B15</text>
<text x="95.8" y="106.6">B17</text>
<text x="95.8" y="104.9">B16</text>
<text x="95.8" y="103.3">B15</text>
<text x="24.5" y="109.6">B14</text>
<text x="24.5" y="111.3">B13</text>
<text x="24.5" y="113">B12</text>
<text x="95.8" y="113.2">B21</text>
<text x="95.8" y="111.6">B20</text>
<text x="95.8" y="109.9">B19</text>
<text x="95.8" y="108.2">B18</text>
<text x="24.5" y="114.6">B11</text>
<text x="24.5" y="116.3">B10</text>
<text x="25.3" y="119.6">B8</text>
<text x="25.3" y="117.9">B9</text>
<text x="95.8" y="119.9">B25</text>
<text x="95.8" y="118.2">B24</text>
<text x="95.8" y="116.5">B23</text>
<text x="95.8" y="114.9">B22</text>
<text x="25.3" y="124.6">B5</text>
<text x="25.3" y="122.9">B6</text>
<text x="25.3" y="121.3">B7</text>
<text x="95.8" y="124.8">B28</text>
<text x="95.8" y="123.2">B27</text>
<text x="95.8" y="121.5">B26</text>
<text x="25.3" y="131.2">B1</text>
<text x="25.3" y="129.6">B2</text>
<text x="25.3" y="127.9">B3</text>
<text x="25.3" y="126.2">B4</text>
<text x="95.8" y="131.5">B32</text>
<text x="95.8" y="129.8">B31</text>
<text x="95.8" y="128.2">B30</text>
<text x="95.8" y="126.5">B29</text>
<text x="24.5" y="132.9">A32</text>
<text x="24.5" y="134.5">A31</text>
<text x="24.5" y="136.2">A30</text>
<text x="24.5" y="137.8">A29</text>
<text x="96.6" y="133.1">C1</text>
<text x="96.6" y="134.8">C2</text>
<text x="96.6" y="136.5">C3</text>
<text x="24.5" y="139.5">A28</text>
<text x="24.5" y="141.2">A27</text>
<text x="24.5" y="142.8">A26</text>
<text x="96.6" y="138.1">C4</text>
<text x="96.6" y="139.8">C5</text>
<text x="96.6" y="141.4">C6</text>
<text x="96.6" y="143.1">C7</text>
<text x="24.5" y="144.5">A25</text>
<text x="24.5" y="146.1">A24</text>
<text x="24.5" y="147.8">A23</text>
<text x="24.5" y="149.4">A22</text>
<text x="95.8" y="149.7">C11</text>
<text x="95.8" y="148.1">C10</text>
<text x="96.6" y="144.8">C8</text>
<text x="96.6" y="146.4">C9</text>
<text x="24.5" y="151.1">A21</text>
<text x="24.5" y="152.8">A20</text>
<text x="24.5" y="154.4">A19</text>
<text x="95.8" y="154.7">C14</text>
<text x="95.8" y="153.1">C13</text>
<text x="95.8" y="151.4">C12</text>
<text x="24.5" y="156.1">A18</text>
<text x="24.5" y="157.7">A17</text>
<text x="24.5" y="159.4">A16</text>
<text x="24.5" y="161">A15</text>
<text x="95.8" y="161.4">C18</text>
<text x="95.8" y="159.7">C17</text>
<text x="95.8" y="158">C16</text>
<text x="95.8" y="156.4">C15</text>
<text x="24.5" y="162.7">A14</text>
<text x="24.5" y="164.4">A13</text>
<text x="24.5" y="166">A12</text>
<text x="24.5" y="167.7">A11</text>
<text x="95.8" y="168">C22</text>
<text x="95.8" y="166.3">C21</text>
<text x="95.8" y="164.7">C20</text>
<text x="95.8" y="163">C19</text>
<text x="24.5" y="169.3">A10</text>
<text x="25.3" y="172.6">A8</text>
<text x="25.3" y="171">A9</text>
<text x="95.8" y="173">C25</text>
<text x="95.8" y="171.3">C24</text>
<text x="95.8" y="169.7">C23</text>
<text x="25.3" y="179.3">A4</text>
<text x="25.3" y="177.6">A5</text>
<text x="25.3" y="175.9">A6</text>
<text x="25.3" y="174.3">A7</text>
<text x="95.8" y="179.6">C29</text>
<text x="95.8" y="178">C28</text>
<text x="95.8" y="176.3">C27</text>
<text x="95.8" y="174.6">C26</text>
<text x="25.3" y="184.2">A1</text>
<text x="25.3" y="182.6">A2</text>
<text x="25.3" y="180.9">A3</text>
<text x="95.8" y="184.6">C32</text>
<text x="95.8" y="182.9">C31</text>
<text x="95.8" y="181.3">C30</text>
</g>
<g font-size="1.1">
<text x="162.3" y="162.1">UNIVERSITY OF BRISTOL</text>
<text x="162.3" y="163.5">HIGH ENERGY PHYSICS GROUP</text>
</g>
<g font-size="1">
<text x="150.4" y="28" transform="rotate(-90 150.4 28)">00</text>
<text x="75.7" y="130.8" transform="rotate(-90 75.7 130.8)">00</text>
</g>
<g font-size=".9">
<text x="148.8" y="19.7">P3V3</text>
<text x="182.1" y="58.7">LVDS_LEFT_CLK_P_B</text>
<text x="182.1" y="57">LVDS_LEFT_CLK_N_B</text>
<text x="214" y="57">LVDS_RIGHT_CLK_N_B</text>
<text x="214" y="58.7">LVDS_RIGHT_CLK_P_B</text>
<text x="182.1" y="65.3">LVDS_LEFT_DATA_P_B[15..0]</text>
<text x="182.1" y="63.7">LVDS_LEFT_DATA_N_B[15..0]</text>
<text x="210.5" y="63.7">LVDS_RIGHT_DATA_N_B[15..0]</text>
<text x="210.6" y="65.3">LVDS_RIGHT_DATA_P_B[15..0]</text>
<text x="74.1" y="120.9">P3V3</text>
</g>
</svg>
